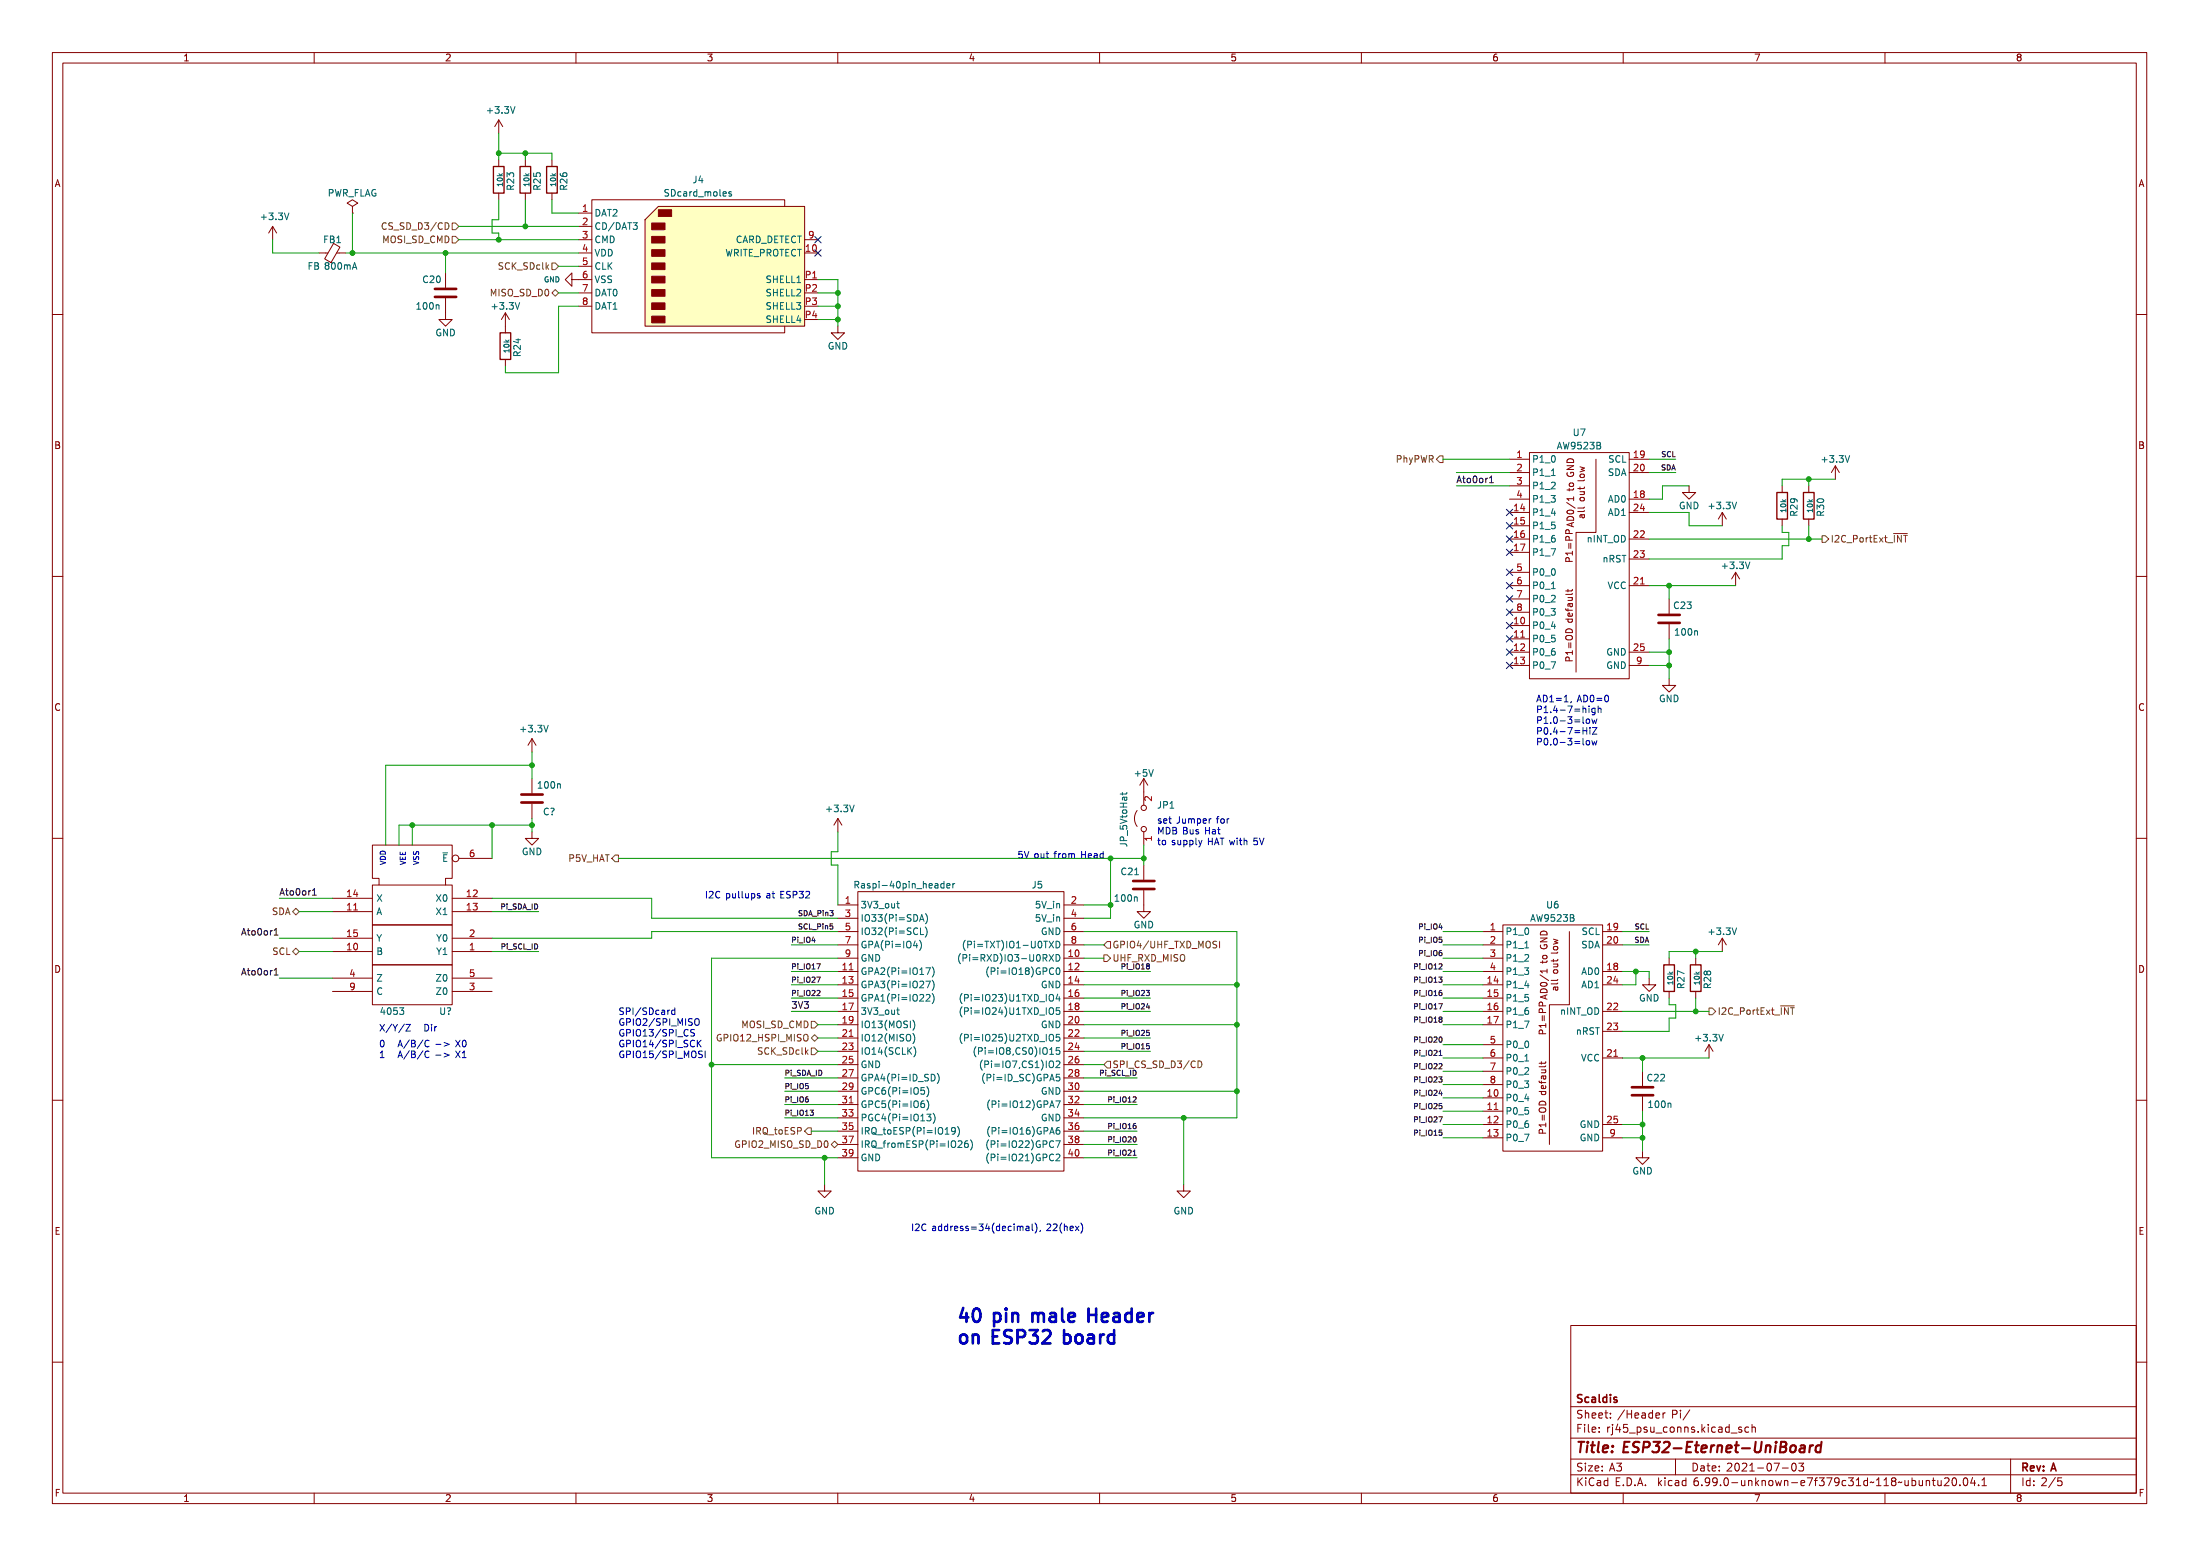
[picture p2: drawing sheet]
<svg xmlns="http://www.w3.org/2000/svg" width="420mm" height="297mm" viewBox="0 0 420 297" stroke-linecap="round" stroke-linejoin="round" font-family="sans-serif">
<g fill="none" stroke="#840000" stroke-width=".19">
<path d="M10 10h400v277h-400zM12 12h396v273h-396zM60 10v2M110 10v2M160 10v2M210 10v2M260 10v2M310 10v2M360 10v2M67.3 39.4l1-.6-1-.7-1 .7 1 .6v1.3M95.2 22.9v2.5M95.2 30.5v1.3"/>
<path d="M95.2 36.9v1.2M95.2 22.9l-.7 1.3M95.2 22.9l.8 1.3M100.3 30.5v1.3M100.3 36.9v1.2M105.4 30.5v1.3M105.4 36.9v1.2M149.9 39.4v-1.3h-36.9v25.4h36.9v-1.2M52.1 43.2l-.8 1.3M52.1 43.2v2.6M52.1 43.2l.7 1.3M61 48.3h1.6"/>
<path d="M63.7 46.5l1.2 .7-1.7 2.9-1.2-.7zM64.3 48.3h1.7M67.3 40.7h.1M85.1 56.9v4.1h1.3l-1.3 1.3-1.3-1.3h1.3M85.1 52.1v2.8M96.5 59.7v3.8M96.5 59.7l-.7 1.3M96.5 59.7l.8 1.3M109.2 53.4v-1.3l-1.3 1.3 1.3 1.2v-1.2h3.8M110.5 48.3h2.5M110.5 40.7h2.5M110.5 43.2h2.5"/>
<path d="M110.5 45.8h2.5M110.5 50.8h2.5M110.5 55.9h2.5M110.5 58.5h2.5M123.2 41.9l2.5-2.5h28v22.9h-30.5zM153.7 45.8h2.5M10 60h2M96.5 68.6v1.3M160 62.3v1.2h1.3l-1.3 1.3-1.3-1.3h1.3M408 60h2M288.3 90.2h3.8M288.3 87.7h3.8"/>
<path d="M288.3 97.8h3.8M288.3 95.3h3.8M288.3 92.7h3.8M292.1 86.4h19v43.2h-19zM299.2 95.9l1.6 1.1M299.3 88.9h1.2l-1.2 .7h1.2M299.3 98.8a.68 .68 0 0 1 .8-.2 .68 .68 0 0 1 .4 .7h-1.2zM299.3 87.8a.68 .68 0 0 1 .8-.2 .68 .68 0 0 1 .4 .7h-1.2zM299.3 90.2a.59 .59 0 0 0 .6 .8 .59 .59 0 0 0 .6-.8h-.5v.2M299.3 97.6a.75 .75 0 0 1 1.2 .2 .72 .72 0 0 1-1.2-.1zM299.7 93.2v.5M299.8 92.3h.6l.1 .1v.3l-.2 .2-.5-.1-.1-.2z"/>
<path d="M300.2 99.9v.6M300.5 99.7l-1.2 .5 1.2 .4M300.5 93.2l-.1 .3h-1.1M300.5 94.8v.8M300.5 95.2h-1.2l.3 .4M301.7 93v.4M301.7 93.9h.9M301.7 89.1l.9 .3-.6 .2 .6 .2-.9 .3M301.9 90.6h.6l.1 .1-.1 .3-.1 .2-.5-.1-.2-.2zM301.9 95h.6l.1 .2-.1 .3-.1 .1h-.5l-.2-.2zM302 98.3l.1 .4 .2 .2 .3-.2-.1-.4M302.5 93.9l.1 .1-.1 .3-.8 .1"/>
<path d="M302.6 98.3h-.8v.5M302.6 93l-.2 .3h-1.1M302.6 97.5l-.2 .2h-1.1M302.6 96.8l-.2 .2h-1.1M302.6 91.6l-.2 .2h-1.1M304.8 87.7v13.9h-3.8v26.7M311.1 90.2h3.9M311.1 87.7h3.9M311.1 97.8h3.9M311.1 95.3h3.9M322.6 92.7v1.3h-1.3l1.3 1.3 1.2-1.3h-1.2M328.9 97.8v2.6"/>
<path d="M328.9 97.8l.8 1.3M328.9 97.8l-.7 1.3M340.4 92.7v1.3M340.4 99.1v1.3M345.4 92.7v1.3M345.4 99.1v1.3M350.5 88.9l.8 1.3M350.5 88.9v2.6M350.5 88.9l-.7 1.3M10 110h2M288.3 119.4h3.8M288.3 100.4h3.8"/>
<path d="M288.3 102.9h3.8M288.3 105.4h3.8M288.3 111.8h3.8M288.3 109.3h3.8M288.3 114.3h3.8M288.3 116.9h3.8M299.4 112.5v.5M300.3 112.5l-.2 .3h-1.1M311.1 102.9h3.9M311.1 111.8h3.9M311.1 106.7h3.9M318.8 114.3v2.8"/>
<path d="M318.8 119.2v2.8M331.5 109.3l.7 1.2M331.5 109.3v2.5M331.5 109.3l-.8 1.2M408 110h2M288.3 122h3.8M288.3 124.5h3.8M288.3 127h3.8M299 125.7v.4h1.3M299.7 125.7v.4M311.1 124.5h3.9M311.1 127h3.9"/>
<path d="M318.8 129.6v1.2h-1.3l1.3 1.3 1.2-1.3h-1.2M101.6 158.8v1.3h1.3l-1.3 1.2-1.3-1.2h1.3M101.6 141l-.8 1.3M101.6 141v2.5M101.6 148.6v2.8M101.6 153.5v2.7M101.6 141l.8 1.3M160 156.2l-.7 1.3M160 156.2v2.6M160 156.2l.8 1.3M217.2 154.7a2.54 2.54 0 0 0 0 3.1M218.4 148.6v5.1"/>
<path d="M218.4 158.8v2.5M218.4 148.6l-.7 1.3M218.4 148.6l.8 1.3M10 160h2M63.5 174h7.6M63.5 171.5h7.6M63.5 179.1h7.6M71.1 176.6h15.3v7.6h-15.3zM71.1 168.9h15.3v7.7h-15.3zM72.4 168.9v-1.2h-1.3v-6.4h15.3v6.4h-1.3v1.2M86.4 174h7.6M86.4 171.5h7.6"/>
<path d="M86.4 179.1h7.6M87.6 163.9h6.4M160 177.8h3.9M160 172.8h3.9M160 175.3h3.9M163.8 170.2h39.4v53.4h-39.4zM203.2 177.8h3.8M203.2 172.8h3.8M203.2 175.3h3.8M218.4 170v4h1.3l-1.3 1.3-1.2-1.3h1.2M218.4 165.1v2.8M283.2 177.8h3.8"/>
<path d="M287 176.6h19.1v43.1h-19.1zM294.2 179.1h1.3l-1.3 .7h1.3M294.2 178a.68 .68 0 0 1 .8-.2 .68 .68 0 0 1 .5 .7h-1.3zM296.7 179.3l.8 .2-.6 .3 .6 .2-.8 .2M299.7 177.8v14h-3.8v26.7M306.1 177.8h3.8M328.9 179.1l.8 1.3M328.9 179.1v2.5M328.9 179.1l-.7 1.3M408 160h2M63.5 181.6h7.6M63.5 189.3h7.6"/>
<path d="M63.5 186.7h7.6M71.1 184.2h15.3v7.6h-15.3zM86.4 181.6h7.6M86.4 189.3h7.6M86.4 186.7h7.6M160 188h3.9M160 190.5h3.9M160 193.1h3.9M160 195.6h3.9M160 185.5h3.9M160 180.4h3.9M160 182.9h3.9"/>
<path d="M160 198.2h3.9M203.2 188h3.8M203.2 190.5h3.8M203.2 193.1h3.8M203.2 195.6h3.8M203.2 185.5h3.8M203.2 180.4h3.8M203.2 182.9h3.8M203.2 198.2h3.8M283.2 188h3.8M283.2 190.5h3.8M283.2 193.1h3.8"/>
<path d="M283.2 195.6h3.8M283.2 185.5h3.8M283.2 180.4h3.8M283.2 182.9h3.8M283.2 199.4h3.8M294.1 186.1l1.7 1.1M294.2 189a.68 .68 0 0 1 .8-.2 .68 .68 0 0 1 .5 .7h-1.3zM294.2 180.4a.59 .59 0 0 0 .6 .7 .59 .59 0 0 0 .6-.7l-.5-.1v.3M294.2 187.7a.75 .75 0 0 1 1.3 .3 .72 .72 0 0 1-1.3-.1zM294.6 183.4v.5M294.7 182.4h.6l.2 .2-.1 .3-.2 .1h-.5l-.1-.2zM295.1 190v.6"/>
<path d="M295.5 189.9l-1.3 .4 1.3 .5M295.5 183.4l-.2 .3h-1.1M295.5 185v.7M295.5 185.4h-1.3l.3 .3M296.7 183.1v.5M296.7 184h.8M296.8 180.7h.6l.1 .2v.3l-.2 .1h-.5l-.1-.2zM296.8 185.2h.6l.1 .2v.3l-.2 .1-.5-.1-.1-.2zM297 188.4v.4l.2 .2 .3-.2v-.4M297.4 184l.1 .2v.3l-.8 .1M297.5 188.4l-.8 .1v.5M297.5 183.1l-.2 .3h-1.1"/>
<path d="M297.5 187.6l-.2 .2h-1.1M297.5 187l-.2 .2h-1.1M297.5 181.8l-.2 .1h-1.1M306.1 188h3.8M306.1 193.1h3.8M306.1 185.5h3.8M306.1 180.4h3.8M306.1 196.9h3.8M315 186.7v1.3h-1.3l1.3 1.3 1.2-1.3h-1.2M318.8 182.9v1.3M318.8 189.3v1.2M323.8 182.9v1.3"/>
<path d="M323.8 189.3v1.2M326.4 199.4l.8 1.3M326.4 199.4v2.6M326.4 199.4l-.8 1.3M10 210h2M160 200.7h3.9M160 203.2h3.9M160 205.8h3.9M160 208.3h3.9M160 210.9h3.9M160 213.4h3.9M160 215.9h3.9"/>
<path d="M160 218.5h3.9M203.2 200.7h3.8M203.2 203.2h3.8M203.2 205.8h3.8M203.2 208.3h3.8M203.2 210.9h3.8M203.2 213.4h3.8M203.2 215.9h3.8M203.2 218.5h3.8M283.2 209.6h3.8M283.2 212.1h3.8M283.2 214.7h3.8"/>
<path d="M283.2 217.2h3.8M283.2 202h3.8M283.2 204.5h3.8M283.2 207h3.8M293.9 215.8v.5h1.3M294.4 202.7v.5M294.6 215.8v.5M295.2 202.7l-.2 .3h-1.1M306.1 214.7h3.8M306.1 217.2h3.8M306.1 202h3.8M313.7 219.7v1.3h-1.3l1.3 1.3 1.3-1.3h-1.3"/>
<path d="M313.7 204.5v2.8M313.7 209.3v2.8M408 210h2M157.5 226.1v1.3h1.2l-1.2 1.2-1.3-1.2h1.3M160 221h3.9M203.2 221h3.8M226.1 226.1v1.3h1.2l-1.2 1.2-1.3-1.2h1.3M300 253h108v32h-108zM10 260h2M300 278.5h108M300 274.5h108M300 268.5h108"/>
<path d="M308.7 279.3h1l-.5 .6M309.4 279.9l.3 .3v.3l-.3 .3M319.4 270l.7-.1 .2-.2-.1-.3-.2-.2h-.6v1.5M320 278.5v3M320.9 269.2v.2M320.9 269.7v1M322.7 269.1l-1.3 2M330.6 273.6h1.1M332.6 272.5l-.4-.1-.2 .2 .1 .2 .5 .2v.3h-.6M334 272.5l-.5-.1-.3 .3 .2 .6h.6M334.6 272.6l.2-.2 .4 .1v.9M334.6 271.9v1.5"/>
<path d="M342.4 279.4l.1-.1a.8 .8 0 0 1 .6 .8 .8 .8 0 0 1-.6 .7 .99 .99 0 0 1-.1-1.4zM343.5 279.3h1l-.5 .6 .4 .1v.7l-.2 .1-.7-.1M384 278.5v6.5M408 260h2M60 285v2M110 285v2M160 285v2M210 285v2M260 285v2M300 281.5h108M310 285v2M340.4 280.2h1.1"/>
<path d="M360 285v2M366.5 282.6l.1 .9 .3 .1 .3-.1M367.2 282.6v1M367.9 282.6v1M367.9 282.8l.2-.2 .3 .1 .1 .9M369 282.6h.6M369.2 282.1v1.3l.4 .2M370.1 282.6l.1 .9 .3 .1 .2-.1M370.7 282.6v1M371.4 282.3l.5-.2 .3 .2v.2l-.9 1.1h.9M373 282.2l.2-.1a.8 .8 0 0 1 .5 .8 .8 .8 0 0 1-.5 .7 1 1 0 0 1-.2-1.4zM374.3 283.5v.1"/>
<path d="M375.2 282.2l.1-.1a.8 .8 0 0 1 .5 .8 .8 .8 0 0 1-.5 .7 .99 .99 0 0 1-.1-1.4zM376.7 282l-.3 1.1h.9M377.1 282.6v1M377.9 283.5v.1M378.5 283.6h.9M378.5 282.5l.4-.4v1.5M392.5 282l-1.3 2M393.7 282.1h-.7v.7l.2-.1 .5 .1 .1 .2-.1 .5-.2 .1-.5-.1"/>
<circle cx="218.4" cy="158.3" r=".51"/>
<circle cx="218.4" cy="154.2" r=".51"/>
<circle cx="87" cy="163.9" r=".63"/>
</g>
<path d="M342.2 276a.5 .5 0 0 1 .8 .3l-.1 .6a.62 .62 0 0 1-.7 .3M343.9 276h.7v1.2M344.7 276.4l-.7 .1a.4 .4 0 0 0-.3 .3 .4 .4 0 0 0 .2 .4l.7-.1M345.7 275.9l-.2 1.3M346.3 275.9l-.4 .1-.2 .3M347.8 276a.66 .66 0 0 0-1 .3l-.1 .6 .2 .2h.7M347.9 275.2l-.3 2" fill="none" stroke="#840000" stroke-width=".4"/>
<g fill="none" stroke="#006464" stroke-width=".19">
<path d="M139.2 37l.5 .2v.2h-.4M139.2 36.7h.5M67.7 50.1l.4 1.3M120.9 42.5h.8l-.4 .5M121.6 43.1v.6M296.3 90.8h.7M296.3 112.4h.7M214.4 151.3v.5M215.2 151.3v.1M163.6 168.9l.4 .6M163.9 168.3h-.6v1.2M163.9 168.9h-.6"/>
<path d="M171.3 172.5h.4M171.5 173.3h.2M175.6 179.5a1.46 1.46 0 0 1 0 1.9M175.7 175.5h.6M175.8 178.4h.6M176 174.6l.5 1.3M176.7 177a1.46 1.46 0 0 1 0 1.9M176.8 174.4a1.46 1.46 0 0 1 0 2M180.8 169.3l.2 .2h.4M180.8 168.9l.2-.2 .4 .2v.1l-.6 .1M182 168.7v.8M182.3 168.7l-.3 .2"/>
<path d="M184.3 179.5a1.46 1.46 0 0 0 0 1.9M171.3 192.8h.4M171.5 193.6l.2 .1M174.3 194.7a1.46 1.46 0 0 1 0 2M174.3 197.3a1.46 1.46 0 0 1 0 1.9M174.5 180.5h.8M174.5 199.8a1.46 1.46 0 0 1 0 2M176.8 184.8h.9l-.6 1.2M176.8 187.3h.9l-.6 1.3M177.1 189.8l.4 .1 .1 .3-.8 .9h.8M178 184.6a1.46 1.46 0 0 1 0 1.9M178 187.1a1.46 1.46 0 0 1 0 2"/>
<path d="M178 189.7a1.46 1.46 0 0 1 0 1.9M183.4 182a1.46 1.46 0 0 0 0 2M183.7 192.2a1.46 1.46 0 0 0 0 1.9M183.7 189.7a1.46 1.46 0 0 0 0 1.9M183.7 197.3a1.46 1.46 0 0 0 0 1.9M183.9 182.9l.6-.1 .1-.2v-.3l-.7-.1v1.3M184.8 189.9l-.6-.1v1.3M184.8 192.4h-.6v1.3M184.8 197.5h-.6v1.2M184.8 190.4l-.6 .1M184.8 193h-.6M184.8 198.1h-.6"/>
<path d="M184.8 180.3h.6l.1-.2v-.3l-.7-.1v1.3M186.4 199.8a1.46 1.46 0 0 0 0 2M188.8 184.6a1.46 1.46 0 0 0 0 1.9M189.3 185.4h.5M189.8 184.8h-.5v1.2M291.2 181h.7M175.9 207.6h.6M176 208.1h.3l.3 .2-.1 .5-.5 .1M176.1 210.6h.2l.3 .3-.1 .4-.4 .1M176.2 210.2h.3M177 207.4a1.46 1.46 0 0 1 0 2M177 210a1.46 1.46 0 0 1 0 1.9"/>
<path d="M177 212.7h.8l-.4 .5 .3 .1 .1 .4-.2 .3h-.4M178.2 212.5a1.46 1.46 0 0 1 0 2M178.5 205.4v.6M179 204.9a1.46 1.46 0 0 1 0 1.9M182.5 215.8l-.3 .2h-.4l-.1-.2v-.3l.3-.3h.2l.3 .3a.84 .84 0 0 1-.4 1h-.3M182.9 215.1a1.46 1.46 0 0 1 0 1.9M182.9 219.1h.8M183.7 217.9v.4M184.8 217.8h-.4a.85 .85 0 0 0 0 1.3l.5-.2v-.4l-.2-.2h-.4l-.1 .2M185.4 217.6a1.46 1.46 0 0 1 0 1.9M186.9 200.7l.6-.1 .1-.2-.1-.3-.6-.1v1.3M187.6 202.4a1.46 1.46 0 0 0 0 1.9"/>
<path d="M188 204.9a1.46 1.46 0 0 0 0 1.9M188.7 202.6l-.6-.1v1.3M188.7 203.1l-.6 .1M188.8 217.6a1.46 1.46 0 0 0 0 1.9M189 210a1.46 1.46 0 0 0 0 1.9M189 215.1a1.46 1.46 0 0 0 0 1.9M189.3 218.4h.5M189.5 210.8h.5M189.5 215.9h.5M189.8 217.8h-.5v1.3M190 210.2h-.5v1.2M190 215.2h-.5v1.3"/>
<path d="M291.2 202.5h.7M188.8 220.1a1.46 1.46 0 0 0 0 2M189.3 221h.5M189.8 220.3h-.5v1.3"/>
</g>
<path d="M94.2 31.8h2.1v5.1h-2.1zM99.3 31.8h2v5.1h-2zM104.4 31.8h2v5.1h-2zM95.5 63.5h2v5.1h-2zM339.3 94h2.1v5.1h-2.1zM344.4 94h2.1v5.1h-2.1zM317.8 184.2h2v5.1h-2zM322.8 184.2h2.1v5.1h-2.1z" fill="none" stroke="#840000" stroke-width=".25"/>
<path d="M83.1 56.7h4M83.1 55.2h4M316.7 118.9h4.1M316.7 117.4h4.1M99.6 151.7h4M99.6 153.2h4M216.4 169.7h4.1M216.4 168.2h4.1M311.7 209.1h4M311.7 207.6h4" fill="none" stroke="#840000" stroke-width=".51"/>
<path d="M123.2 41.9l2.5-2.5h28v22.9h-30.5z" fill="#ffffc2" stroke="#ffffc2" stroke-width=".19"/>
<g fill="#840000" stroke="#840000" stroke-width=".19">
<path d="M124.5 60.4h2.5v1.2h-2.5z"/>
<path d="M124.5 57.8h2.5v1.3h-2.5z"/>
<path d="M124.5 55.3h2.5v1.3h-2.5z"/>
<path d="M124.5 52.7h2.5v1.3h-2.5z"/>
<path d="M124.5 50.2h2.5v1.3h-2.5z"/>
<path d="M124.5 47.7h2.5v1.2h-2.5z"/>
<path d="M124.5 45.1h2.5v1.3h-2.5z"/>
<path d="M124.5 42.6h2.5v1.3h-2.5z"/>
<path d="M125.7 40h2.6v1.3h-2.6z"/>
</g>
<g fill="none" stroke="#725600" stroke-width=".19">
<path d="M73.4 42.5a.68 .68 0 0 0-.4 .7 .68 .68 0 0 0 .4 .6M86.4 45.1h.6l.6 .7-.6 .6h-.6zM86.4 42.6h.6l.6 .6-.6 .7h-.6zM105.4 50.2h.6l.7 .6-.7 .7h-.6zM105.4 55.9l.6-.6 .7 .6-.7 .7zM275 87h.6v1.3h-.6l-.7-.6zM348 102.3h.6l.6 .6-.6 .6h-.6zM55.9 174l.6-.6 .6 .6-.6 .7zM117.5 163.2h.6v1.3h-.6l-.7-.6zM211.5 179.7h.6v1.3h-.6l-.7-.6zM232.9 179.7v1.3M55.9 181.6l.6-.6 .6 .6-.6 .7z"/>
<path d="M137 197.8v.6M154.9 195h.7l.6 .6-.6 .7h-.7zM154.9 198.2l.7-.7 .6 .7-.6 .6zM210.8 182.3h.7l.6 .6-.6 .7h-.7zM326.4 192.4h.6l.7 .7-.7 .6h-.6zM154.3 215.3h.6v1.3h-.6l-.6-.7zM154.9 200.1h.7l.6 .6-.6 .6h-.7zM158.7 218.5l.7-.7 .6 .7-.6 .6zM211.5 202.6h.6v1.3h-.6l-.7-.7zM228.8 202.5a.64 .64 0 0 1 .7 .7 .64 .64 0 0 1-.7 .6"/>
</g>
<path d="M284.5 92.1h.7M284.5 91.2l.3-.3v1.2M59.7 170.9h.7M59.7 170l.4-.4v1.3M156 186.5h.7l-.5 1M156 184h.7l-.5 1M156 190.1h.6M156.6 189.2v.3M154.7 211.9h.6l-.3 .4M155.3 212.4v.4" fill="none" stroke="#0f0f0f" stroke-width=".19"/>
<g fill="none" stroke="#0000c2" stroke-width=".19">
<path d="M302.3 139.5h.7M303 137.3h.3l.3 .2v.4l-.3 .2-.3-.1-.1-.1zM303 138.9v1.3M303.5 135.2v.8M303.7 138.9v.1M303.7 139.3v.9M304 137.3l.3 .8 .2-.6 .2 .6 .3-.8M304.1 138.9h.9l-.9 1.3h.9M304.6 135.2v1l-.2 .3-.3-.1M304.6 135.3l-.3-.1-.3 .2 .1 .6h.5M305 133.3h.9M305 133.7h.9"/>
<path d="M305.2 135.3l.2-.1 .3 .1 .1 .7M305.2 134.8v1.2M306.6 132.8l.2-.1a.68 .68 0 0 1 .4 .7 .68 .68 0 0 1-.4 .6l-.3-.5zM232.5 158.4h.5M232.7 157.9v1.1l.3 .2M233.3 156.4l.3-.1 .2 .2v.4l-.2 .3-.3-.1-.2-.2zM234.4 156.3v.9M234.7 156.3l-.3 .2M240.1 160h-.6l-.1 .6 .2-.1h.5l.1 .2-.1 .4-.2 .2-.5-.2M240.5 160l.5 1.3 .4-1.3M303 141.4h.3l.3 .2v.4l-.3 .2h-.3l-.1-.2zM304 141.4l.3 .8 .2-.6 .2 .6 .3-.8"/>
<path d="M152 170.2l.2 .2-.1 .3-.1 .1M152.6 170.2h.8l-.4 .4 .4 .2v.5l-.2 .1-.6-.1M153.9 170.3l.5-.1 .2 .3-.8 .9h.8M209 163h.5v.8M209.5 163.3h-.4l-.2 .2 .2 .3 .4-.1M210.7 163h-.4l-.2 .2 .1 .5h.5M210.7 162.5v1.3M77.5 195.6h.9l-.9 1.2h.9M81.1 195.6a.64 .64 0 0 1 .8 .6 .64 .64 0 0 1-.8 .6zM82.4 195.6v.1M82.4 196v.8M83 196v.8"/>
<path d="M83.4 196l-.4 .2M84.8 199l1 .4-1 .3M87 198.6l.9 1.2M87.9 198.6l-.9 1.2M88.4 198.7l.2-.1a.68 .68 0 0 1 .4 .6 .68 .68 0 0 1-.4 .6l-.3-.4zM127.8 192.8h.1M128.9 192.9l-.4-.1-.2 .3 .1 .5h.5M128.9 192.4v1.3M132 196.6v.4l.5 .2 .1 .3-.2 .3-.5-.1M132.9 194.5h.1a.43 .43 0 0 1 .5 .4v.4a.42 .42 0 0 1-.2 .4 .42 .42 0 0 1-.4 0M133.2 198.6v1.2M133.3 199.1l.6 .7"/>
<path d="M133.9 198.6l-.7 .7M84.8 201.1l1 .3-1 .4M87 200.6l.9 1.3M87.9 200.6l-.9 1.3M88.3 201.9h.7M88.3 201l.4-.4v1.3M133.7 201.2l.3 .2 .1 .3-.2 .2h-.3M133.7 200.6l.4 .1M134.7 200.6v1.3M201.2 233.7h.4l.3 .3-.8 .9h.8M202.8 233.5a1.46 1.46 0 0 0 0 1.9M203.3 233.7v1.2"/>
<path d="M203.3 234.2l.2-.1h.3v.8M204.4 234.5l.6-.1-.1-.3h-.4l-.1 .2v.6h.5M205.4 234.1l.7 .8M206.1 234.1l-.7 .8M206.4 233.5a1.46 1.46 0 0 1 0 1.9"/>
</g>
<path d="M212.8 253.9v2.6M212.8 254.9l-.7-.1-.5 .4v.8l.2 .3 .3 .2 .7-.2M217.2 251.5l1.2-.2-.1-.5-.7-.2-.4 .4v1l.1 .2 .3 .1 .7-.1M219.5 250.6v1.7M220.2 250.6a.65 .65 0 0 0-.7 .5" fill="none" stroke="#0000c2" stroke-width=".51"/>
<g fill="none" stroke="#009600" stroke-width=".19">
<path d="M95.2 25.4v5.1M95.2 38.1v3.8h-1.2v2.6h1.2v1.3M95.2 29.2h10.2v1.3M100.3 29.2v1.3M100.3 38.1v5.1M105.4 38.1v2.6h5.1M52.1 45.8v2.5h8.9M66 48.3h44.5M67.3 40.7v7.6M85.1 48.3v3.8M87.6 45.8h22.9M87.6 43.2h22.9"/>
<path d="M106.7 55.9h3.8M106.7 50.8h3.8M110.5 58.5h-3.8v12.7h-10.2v-1.3M156.2 53.4h3.8v8.9M156.2 58.5h3.8M156.2 55.9h3.8M156.2 61h3.8M275.6 87.7h12.7M278.1 90.2h10.2M278.1 92.7h10.2M315 90.2h5M315 87.7h5"/>
<path d="M315 97.8h7.6v2.6h6.3M322.6 92.7h-5.1v2.6h-2.5M345.4 91.5v1.2M350.5 91.5h-10.1v1.2M315 102.9h33M315 111.8h16.5M318.8 111.8v2.5M340.4 100.4v1.2h1.2v2.6h-1.2v2.5h-25.4M345.4 100.4v2.5M315 127h3.8M315 124.5h3.8M318.8 122v7.6"/>
<path d="M78.7 157.5v3.8M94 157.5v6.4M101.6 143.5v5.1M101.6 156.2v2.6M101.6 157.5h-25.4v3.8M101.6 146.1h-27.9v15.2M160 158.8v3.8h-1.3v2.5h1.3v7.7M53.3 171.5h10.2M53.3 179.1h10.2M57.1 174h6.4M94 171.5h30.5v3.8h35.5M94 174h8.9"/>
<path d="M118.1 163.9h100.3M160 177.8h-35.5v1.3h-30.5M207 172.8h5.1M207 177.8h29.2v35.6h-29.2M212.1 163.9v11.4h-5.1M218.4 161.3v3.8M275.6 177.8h7.6M309.9 177.8h5.1M53.3 186.7h10.2M57.1 181.6h6.4M94 181.6h8.9M151.1 185.5h8.9"/>
<path d="M151.1 188h8.9M151.1 180.4h8.9M151.1 193.1h8.9M151.1 190.5h8.9M156.2 195.6h3.8M156.2 198.2h3.8M160 182.9h-24.1v38.1h24.1M207 185.5h12.7M207 188h29.2M207 180.4h3.8M207 182.9h3.8M207 195.6h29.2"/>
<path d="M207 193.1h12.7M207 190.5h12.7M207 198.2h12.7M275.6 185.5h7.6M275.6 188h7.6M275.6 180.4h7.6M275.6 182.9h7.6M275.6 195.6h7.6M275.6 193.1h7.6M275.6 199.4h7.6M275.6 190.5h7.6M309.9 185.5h5.1v1.2"/>
<path d="M309.9 180.4h5.1M309.9 193.1h16.5M312.4 185.5v2.5h-2.5M318.8 190.5v1.3h1.2v2.5h-1.2v2.6h-8.9M323.8 181.6v1.3M323.8 190.5v2.6M328.9 181.6h-10.1v1.3M135.9 203.2h24.1M149.9 208.3h10.1M149.9 205.8h10.1M149.9 210.9h10.1M149.9 213.4h10.1"/>
<path d="M154.9 215.9h5.1M156.2 200.7h3.8M207 203.2h3.8M207 208.3h29.2M207 205.8h10.2M207 215.9h10.2M207 210.9h10.2M207 200.7h12.7M207 218.5h10.2M226.1 213.4v12.7M275.6 217.2h7.6M275.6 214.7h7.6"/>
<path d="M275.6 202h7.6M275.6 212.1h7.6M275.6 207h7.6M275.6 209.6h7.6M275.6 204.5h7.6M309.9 217.2h3.8M309.9 214.7h3.8M309.9 202h16.5M313.7 202v2.5M313.7 212.1v7.6M157.5 221v5.1M207 221h10.2"/>
</g>
<g fill="none" stroke="#000084" stroke-width=".19">
<path d="M155.6 45.1l1.2 1.3M155.6 47.7l1.2 1.2M156.8 45.1l-1.2 1.3M156.8 47.7l-1.2 1.2M287.7 99.8l1.2 1.2M287.7 97.2l1.2 1.2M288.9 99.8l-1.2 1.2M288.9 97.2l-1.2 1.2M287.7 113.7l1.2 1.2M287.7 108.6l1.2 1.3M287.7 116.3l1.2 1.2M287.7 102.3l1.2 1.2"/>
<path d="M287.7 104.8l1.2 1.3M287.7 118.8l1.2 1.2M287.7 111.2l1.2 1.2M288.9 113.7l-1.2 1.2M288.9 108.6l-1.2 1.3M288.9 116.3l-1.2 1.2M288.9 102.3l-1.2 1.2M288.9 104.8l-1.2 1.3M288.9 118.8l-1.2 1.2M288.9 111.2l-1.2 1.2M287.7 121.3l1.2 1.3M287.7 123.9l1.2 1.2"/>
<path d="M287.7 126.4l1.2 1.2M288.9 121.3l-1.2 1.3M288.9 123.9l-1.2 1.2M288.9 126.4l-1.2 1.2"/>
</g>
<g fill="#009600" stroke="#009600" stroke-width=".19">
<circle cx="160" cy="58.5" r=".46"/>
<circle cx="160" cy="61" r=".46"/>
<circle cx="160" cy="55.9" r=".46"/>
<circle cx="101.6" cy="157.5" r=".46"/>
<circle cx="101.6" cy="146.1" r=".46"/>
<circle cx="218.4" cy="163.9" r=".46"/>
<circle cx="212.1" cy="172.8" r=".46"/>
<circle cx="236.2" cy="188" r=".46"/>
<circle cx="212.1" cy="163.9" r=".46"/>
<circle cx="100.3" cy="43.2" r=".46"/>
<circle cx="100.3" cy="29.2" r=".46"/>
<circle cx="95.2" cy="29.2" r=".46"/>
<circle cx="67.3" cy="48.3" r=".46"/>
<circle cx="85.1" cy="48.3" r=".46"/>
<circle cx="95.2" cy="45.8" r=".46"/>
<circle cx="236.2" cy="208.3" r=".46"/>
<circle cx="236.2" cy="195.6" r=".46"/>
<circle cx="226.1" cy="213.4" r=".46"/>
<circle cx="157.5" cy="221" r=".46"/>
<circle cx="135.9" cy="203.2" r=".46"/>
<circle cx="94" cy="157.5" r=".46"/>
<circle cx="78.7" cy="157.5" r=".46"/>
<circle cx="345.4" cy="102.9" r=".46"/>
<circle cx="345.4" cy="91.5" r=".46"/>
<circle cx="323.8" cy="193.1" r=".46"/>
<circle cx="323.8" cy="181.6" r=".46"/>
<circle cx="312.4" cy="185.5" r=".46"/>
<circle cx="318.8" cy="127" r=".46"/>
<circle cx="318.8" cy="124.5" r=".46"/>
<circle cx="313.7" cy="214.7" r=".46"/>
<circle cx="313.7" cy="217.2" r=".46"/>
<circle cx="313.7" cy="202" r=".46"/>
<circle cx="318.8" cy="111.8" r=".46"/>
</g>
<g font-size="3.5" fill="#0000c2">
<text x="182.9" y="252.5">40 pin male Header</text>
<text x="182.9" y="256.6">on ESP32 board</text>
</g>
<text font-size="2.8" fill="#840000" x="301" y="277.3">Title: ESP32-Eternet-UniBoard</text>
<g font-size="2.1" fill="#840000">
<text x="301" y="267.8">Scaldis</text>
<text x="301" y="273.5">File: rj45_psu_conns.kicad_sch</text>
<text x="301" y="270.8">Sheet: /Header Pi/</text>
<text x="301" y="280.9">Size: A3</text>
<text x="323" y="280.9">Date: 2021-07-03</text>
<text x="386" y="280.9">Rev: A</text>
<text x="301" y="283.7">KiCad E.D.A. kicad 6.99.0-unknown-e7f379c31d~118~ubuntu20.04.1</text>
<text x="386" y="283.7">Id: 2/5</text>
</g>
<g font-size="1.8" fill="#840000">
<text x="35" y="11.7">1</text>
<text x="85" y="11.7">2</text>
<text x="135" y="11.7">3</text>
<text x="185" y="11.7">4</text>
<text x="235" y="11.7">5</text>
<text x="285" y="11.7">6</text>
<text x="335" y="11.7">7</text>
<text x="385" y="11.7">8</text>
<text x="10.3" y="35.7">A</text>
<text x="408.3" y="35.7">A</text>
<text x="10.3" y="85.7">B</text>
<text x="408.3" y="85.7">B</text>
<text x="300.4" y="107" transform="rotate(-90 300.4 107)">P1=PP</text>
<text x="300.4" y="125.5" transform="rotate(-90 300.4 125.5)">P1=OD default</text>
<text x="10.3" y="135.7">C</text>
<text x="408.3" y="135.7">C</text>
<text x="10.3" y="185.7">D</text>
<text x="408.3" y="185.7">D</text>
<text x="295.3" y="197.1" transform="rotate(-90 295.3 197.1)">P1=PP</text>
<text x="295.3" y="215.7" transform="rotate(-90 295.3 215.7)">P1=OD default</text>
<text x="10.4" y="235.7">E</text>
<text x="408.4" y="235.7">E</text>
<text x="10.4" y="285.7">F</text>
<text x="35" y="286.7">1</text>
<text x="85" y="286.7">2</text>
<text x="135" y="286.7">3</text>
<text x="185" y="286.7">4</text>
<text x="235" y="286.7">5</text>
<text x="285" y="286.7">6</text>
<text x="335" y="286.7">7</text>
<text x="385" y="286.7">8</text>
<text x="408.4" y="285.7">F</text>
</g>
<g font-size="1.8" fill="#006464">
<text x="93.3" y="21.7">+3.3V</text>
<text x="132.4" y="35">J4</text>
<text x="50.1" y="42">+3.3V</text>
<text x="62.3" y="37.5">PWR_FLAG</text>
<text x="98.2" y="36.2" transform="rotate(-90 98.2 36.2)">R23</text>
<text x="103.3" y="36.2" transform="rotate(-90 103.3 36.2)">R25</text>
<text x="108.3" y="36.2" transform="rotate(-90 108.3 36.2)">R26</text>
<text x="113.5" y="41.3">DAT2</text>
<text x="127.2" y="37.5">SDcard_moles</text>
<text x="61.8" y="46.4">FB1</text>
<text x="113.5" y="43.9">CD/DAT3</text>
<text x="113.5" y="46.4">CMD</text>
<text x="140" y="46.4">CARD_DETECT</text>
<text x="59.2" y="51.5">FB 800mA</text>
<text x="113.5" y="48.9">VDD</text>
<text x="113.5" y="51.5">CLK</text>
<text x="138" y="48.9">WRITE_PROTECT</text>
<text x="79.7" y="59.1">100n</text>
<text x="80.9" y="54">C20</text>
<text x="94.2" y="59.1">+3.3V</text>
<text x="113.5" y="54">VSS</text>
<text x="113.5" y="56.6">DAT0</text>
<text x="113.5" y="59.1">DAT1</text>
<text x="146.4" y="54">SHELL1</text>
<text x="146.4" y="56.6">SHELL2</text>
<text x="146.4" y="59.1">SHELL3</text>
<text x="83.1" y="64.2">GND</text>
<text x="146.4" y="61.6">SHELL4</text>
<text x="99.4" y="68" transform="rotate(-90 99.4 68)">R24</text>
<text x="158.1" y="66.7">GND</text>
<text x="300.5" y="83.2">U7</text>
<text x="292.6" y="88.3">P1_0</text>
<text x="297.5" y="85.8">AW9523B</text>
<text x="307.1" y="88.3">SCL</text>
<text x="348.2" y="88.3">+3.3V</text>
<text x="292.6" y="90.8">P1_1</text>
<text x="292.6" y="93.4">P1_2</text>
<text x="292.6" y="95.9">P1_3</text>
<text x="306.9" y="90.8">SDA</text>
<text x="307.1" y="95.9">AD0</text>
<text x="292.6" y="98.5">P1_4</text>
<text x="292.6" y="101">P1_5</text>
<text x="307.1" y="98.5">AD1</text>
<text x="320.6" y="97.2">GND</text>
<text x="326.6" y="97.2">+3.3V</text>
<text x="343.3" y="98.4" transform="rotate(-90 343.3 98.4)">R29</text>
<text x="348.4" y="98.4" transform="rotate(-90 348.4 98.4)">R30</text>
<text x="292.6" y="103.5">P1_6</text>
<text x="292.6" y="106.1">P1_7</text>
<text x="303.1" y="103.5">nINT_OD</text>
<text x="306" y="107.4">nRST</text>
<text x="292.6" y="109.9">P0_0</text>
<text x="292.6" y="112.4">P0_1</text>
<text x="306.9" y="112.4">VCC</text>
<text x="329.1" y="108.6">+3.3V</text>
<text x="292.6" y="115">P0_2</text>
<text x="292.6" y="117.5">P0_3</text>
<text x="319.8" y="116.2">C23</text>
<text x="292.6" y="120.1">P0_4</text>
<text x="292.6" y="122.6">P0_5</text>
<text x="292.6" y="125.1">P0_6</text>
<text x="306.7" y="125.1">GND</text>
<text x="320.1" y="121.3">100n</text>
<text x="292.6" y="127.7">P0_7</text>
<text x="306.7" y="127.7">GND</text>
<text x="316.8" y="134">GND</text>
<text x="99.6" y="139.8">+3.3V</text>
<text x="216.8" y="148.2">+5V</text>
<text x="102.9" y="150.5">100n</text>
<text x="103.7" y="155.6">C?</text>
<text x="158.1" y="155">+3.3V</text>
<text x="221.1" y="154.3">JP1</text>
<text x="215.3" y="161.4" transform="rotate(-90 215.3 161.4)">JP_5VtoHat</text>
<text x="83" y="164.5">~{E}</text>
<text x="99.6" y="163.2">GND</text>
<text x="214.2" y="167">C21</text>
<text x="71.9" y="172.1">X</text>
<text x="83.4" y="172.1">X0</text>
<text x="164.3" y="169.6">Raspi-40pin_header</text>
<text x="164.4" y="173.4">3V3_out</text>
<text x="197.1" y="169.6">J5</text>
<text x="197.9" y="173.4">5V_in</text>
<text x="213.1" y="172.1">100n</text>
<text x="295.4" y="173.4">U6</text>
<text x="71.9" y="174.7">A</text>
<text x="71.9" y="179.7">Y</text>
<text x="83.4" y="174.7">X1</text>
<text x="83.4" y="179.7">Y0</text>
<text x="164.4" y="175.9">IO33(Pi=SDA)</text>
<text x="164.4" y="178.5">IO32(Pi=SCL)</text>
<text x="197.9" y="175.9">5V_in</text>
<text x="198.7" y="178.5">GND</text>
<text x="216.5" y="177.2">GND</text>
<text x="287.5" y="178.5">P1_0</text>
<text x="292.5" y="175.9">AW9523B</text>
<text x="302" y="178.5">SCL</text>
<text x="326.6" y="178.5">+3.3V</text>
<text x="71.9" y="182.3">B</text>
<text x="83.4" y="182.3">Y1</text>
<text x="164.4" y="181">GPA(Pi=IO4)</text>
<text x="164.4" y="183.6">GND</text>
<text x="185.6" y="183.6">(Pi=RXD)IO3-U0RXD</text>
<text x="186.2" y="181">(Pi=TXT)IO1-U0TXD</text>
<text x="287.5" y="181">P1_1</text>
<text x="287.5" y="183.6">P1_2</text>
<text x="301.8" y="181">SDA</text>
<text x="71.9" y="187.4">Z</text>
<text x="71.9" y="189.9">C</text>
<text x="83.5" y="189.9">Z0</text>
<text x="83.5" y="187.4">Z0</text>
<text x="164.4" y="186.1">GPA2(Pi=IO17)</text>
<text x="164.4" y="188.6">GPA3(Pi=IO27)</text>
<text x="164.4" y="191.2">GPA1(Pi=IO22)</text>
<text x="185.3" y="191.2">(Pi=IO23)U1TXD_IO4</text>
<text x="190.1" y="186.1">(Pi=IO18)GPC0</text>
<text x="198.7" y="188.6">GND</text>
<text x="287.5" y="188.6">P1_4</text>
<text x="287.5" y="191.2">P1_5</text>
<text x="287.5" y="186.1">P1_3</text>
<text x="302" y="186.1">AD0</text>
<text x="302" y="188.6">AD1</text>
<text x="313" y="191.2">GND</text>
<text x="321.7" y="188.6" transform="rotate(-90 321.7 188.6)">R27</text>
<text x="326.8" y="188.6" transform="rotate(-90 326.8 188.6)">R28</text>
<text x="73" y="193.7">4053</text>
<text x="83.9" y="193.7">U?</text>
<text x="164.4" y="193.7">3V3_out</text>
<text x="164.4" y="196.3">IO13(MOSI)</text>
<text x="185.3" y="193.7">(Pi=IO24)U1TXD_IO5</text>
<text x="198.7" y="196.3">GND</text>
<text x="287.5" y="193.7">P1_6</text>
<text x="287.5" y="196.3">P1_7</text>
<text x="298" y="193.7">nINT_OD</text>
<text x="300.9" y="197.5">nRST</text>
<text x="164.4" y="198.8">IO12(MISO)</text>
<text x="164.4" y="201.3">IO14(SCLK)</text>
<text x="164.4" y="203.9">GND</text>
<text x="185.3" y="198.8">(Pi=IO25)U2TXD_IO5</text>
<text x="188.2" y="201.3">(Pi=IO8,CS0)IO15</text>
<text x="189.1" y="203.9">(Pi=IO7,CS1)IO2</text>
<text x="287.5" y="200.1">P0_0</text>
<text x="287.5" y="202.6">P0_1</text>
<text x="301.8" y="202.6">VCC</text>
<text x="324.1" y="198.8">+3.3V</text>
<text x="164.4" y="206.4">GPA4(Pi=ID_SD)</text>
<text x="164.4" y="209">GPC6(Pi=IO5)</text>
<text x="188.8" y="206.4">(Pi=ID_SC)GPA5</text>
<text x="198.7" y="209">GND</text>
<text x="287.5" y="205.1">P0_2</text>
<text x="287.5" y="207.7">P0_3</text>
<text x="314.7" y="206.4">C22</text>
<text x="164.4" y="211.5">GPC5(Pi=IO6)</text>
<text x="164.4" y="214">PGC4(Pi=IO13)</text>
<text x="190.1" y="211.5">(Pi=IO12)GPA7</text>
<text x="198.7" y="214">GND</text>
<text x="287.5" y="210.2">P0_4</text>
<text x="287.5" y="212.8">P0_5</text>
<text x="287.5" y="215.3">P0_6</text>
<text x="301.6" y="215.3">GND</text>
<text x="315" y="211.5">100n</text>
<text x="164.4" y="216.6">IRQ_toESP(Pi=IO19)</text>
<text x="164.4" y="219.1">IRQ_fromESP(Pi=IO26)</text>
<text x="164.4" y="221.7">GND</text>
<text x="190.1" y="216.6">(Pi=IO16)GPA6</text>
<text x="190.1" y="219.1">(Pi=IO22)GPC7</text>
<text x="190.1" y="221.7">(Pi=IO21)GPC2</text>
<text x="287.5" y="217.8">P0_7</text>
<text x="301.6" y="217.8">GND</text>
<text x="311.7" y="224.2">GND</text>
<text x="155.5" y="231.8">GND</text>
<text x="224.1" y="231.8">GND</text>
</g>
<g font-size="1.8" fill="#a90000">
<text x="111.3" y="40.4">1</text>
<text x="111.3" y="43">2</text>
<text x="111.3" y="45.5">3</text>
<text x="154.4" y="45.5">9</text>
<text x="111.3" y="48">4</text>
<text x="111.3" y="50.6">5</text>
<text x="111.3" y="53.1">6</text>
<text x="153.9" y="53.1">P1</text>
<text x="154" y="48">10</text>
<text x="111.3" y="55.7">7</text>
<text x="111.3" y="58.2">8</text>
<text x="153.9" y="55.7">P2</text>
<text x="153.9" y="58.2">P3</text>
<text x="153.9" y="60.7">P4</text>
<text x="289.7" y="87.4">1</text>
<text x="289.7" y="90">2</text>
<text x="312.1" y="87.4">19</text>
<text x="312.1" y="90">20</text>
<text x="289.7" y="92.5">3</text>
<text x="289.7" y="95">4</text>
<text x="312.1" y="95">18</text>
<text x="289.2" y="97.6">14</text>
<text x="289.2" y="100.1">15</text>
<text x="312.1" y="97.6">24</text>
<text x="289.2" y="102.7">16</text>
<text x="289.2" y="105.2">17</text>
<text x="312.1" y="102.7">22</text>
<text x="312.1" y="106.5">23</text>
<text x="289.7" y="109">5</text>
<text x="289.7" y="111.5">6</text>
<text x="312.1" y="111.5">21</text>
<text x="289.2" y="119.2">10</text>
<text x="289.7" y="114.1">7</text>
<text x="289.7" y="116.6">8</text>
<text x="289.2" y="121.7">11</text>
<text x="289.2" y="124.2">12</text>
<text x="312.1" y="124.2">25</text>
<text x="289.2" y="126.8">13</text>
<text x="312.6" y="126.8">9</text>
<text x="220" y="152.9" transform="rotate(-90 220 152.9)">2</text>
<text x="220" y="160.5" transform="rotate(-90 220 160.5)">1</text>
<text x="89.7" y="163.6">6</text>
<text x="66.3" y="173.8">11</text>
<text x="66.3" y="171.2">14</text>
<text x="89.2" y="171.2">12</text>
<text x="89.2" y="173.8">13</text>
<text x="161.4" y="172.5">1</text>
<text x="204.6" y="172.5">2</text>
<text x="66.3" y="178.9">15</text>
<text x="89.7" y="178.9">2</text>
<text x="161.4" y="175">3</text>
<text x="161.4" y="177.6">5</text>
<text x="204.6" y="175">4</text>
<text x="204.6" y="177.6">6</text>
<text x="284.6" y="177.6">1</text>
<text x="307" y="177.6">19</text>
<text x="66.3" y="181.4">10</text>
<text x="89.7" y="181.4">1</text>
<text x="161" y="185.2">11</text>
<text x="161.4" y="180.1">7</text>
<text x="161.4" y="182.7">9</text>
<text x="204.1" y="182.7">10</text>
<text x="204.1" y="185.2">12</text>
<text x="204.6" y="180.1">8</text>
<text x="284.6" y="180.1">2</text>
<text x="284.6" y="182.7">3</text>
<text x="284.6" y="185.2">4</text>
<text x="307" y="185.2">18</text>
<text x="307" y="180.1">20</text>
<text x="66.8" y="186.5">4</text>
<text x="66.8" y="189">9</text>
<text x="89.7" y="189">3</text>
<text x="89.7" y="186.5">5</text>
<text x="161" y="187.7">13</text>
<text x="161" y="190.3">15</text>
<text x="204.1" y="187.7">14</text>
<text x="204.1" y="190.3">16</text>
<text x="284.1" y="187.7">14</text>
<text x="284.1" y="190.3">15</text>
<text x="307" y="187.7">24</text>
<text x="161" y="192.8">17</text>
<text x="161" y="195.4">19</text>
<text x="161" y="197.9">21</text>
<text x="204.1" y="192.8">18</text>
<text x="204.1" y="195.4">20</text>
<text x="204.1" y="197.9">22</text>
<text x="284.1" y="192.8">16</text>
<text x="284.1" y="195.4">17</text>
<text x="307" y="192.8">22</text>
<text x="307" y="196.6">23</text>
<text x="161" y="200.4">23</text>
<text x="161" y="203">25</text>
<text x="204.1" y="200.4">24</text>
<text x="204.1" y="203">26</text>
<text x="284.6" y="199.2">5</text>
<text x="284.6" y="201.7">6</text>
<text x="307" y="201.7">21</text>
<text x="161" y="205.5">27</text>
<text x="161" y="208.1">29</text>
<text x="204.1" y="205.5">28</text>
<text x="204.1" y="208.1">30</text>
<text x="284.1" y="209.3">10</text>
<text x="284.6" y="204.3">7</text>
<text x="284.6" y="206.8">8</text>
<text x="161" y="210.6">31</text>
<text x="161" y="213.1">33</text>
<text x="161" y="215.7">35</text>
<text x="204.1" y="210.6">32</text>
<text x="204.1" y="213.1">34</text>
<text x="204.1" y="215.7">36</text>
<text x="284.1" y="211.9">11</text>
<text x="284.1" y="214.4">12</text>
<text x="307" y="214.4">25</text>
<text x="161" y="218.2">37</text>
<text x="161" y="220.8">39</text>
<text x="204.1" y="218.2">38</text>
<text x="204.1" y="220.8">40</text>
<text x="284.1" y="217">13</text>
<text x="307.5" y="217">9</text>
</g>
<g font-size="1.8" fill="#725600">
<text x="73" y="46.4">MOSI_SD_CMD</text>
<text x="73.8" y="43.9">CS_SD_D3/CD</text>
<text x="95.4" y="51.5">SCK_SDclk</text>
<text x="93.8" y="56.6">MISO_SD_D0</text>
<text x="266.6" y="88.3">PhyPWR</text>
<text x="349.6" y="103.5">I2C_PortExt_~{INT}</text>
<text x="108.5" y="164.5">P5V_HAT</text>
<text x="51.8" y="174.7">SDA</text>
<text x="52" y="182.3">SCL</text>
<text x="212.5" y="183.6">UHF_RXD_MISO</text>
<text x="212.5" y="181">GPIO4/UHF_TXD_MOSI</text>
<text x="141.6" y="196.3">MOSI_SD_CMD</text>
<text x="328" y="193.7">I2C_PortExt_~{INT}</text>
<text x="137.6" y="198.8">GPIO12_HSPI_MISO</text>
<text x="144.9" y="201.3">SCK_SDclk</text>
<text x="212.5" y="203.9">SPI_CS_SD_D3/CD</text>
<text x="140.8" y="219.1">GPIO2_MISO_SD_D0</text>
<text x="144" y="216.6">IRQ_toESP</text>
</g>
<g font-size="1.8" fill="#0f0f0f">
<text x="278.1" y="92.2">Ato0or1</text>
<text x="53.3" y="170.9">Ato0or1</text>
<text x="46.7" y="178.6">Ato0or1</text>
<text x="46.7" y="186.2">Ato0or1</text>
<text x="151.1" y="192.5">3V3</text>
</g>
<g font-size="1.8" fill="#0000c2">
<text x="293.4" y="134">AD1=1, AD0=0</text>
<text x="293.4" y="136.1">P1.4-7=high</text>
<text x="293.4" y="138.2">P1.0-3=low</text>
<text x="293.4" y="140.2">P0.4-7=HiZ</text>
<text x="293.4" y="142.3">P0.0-3=low</text>
<text x="221" y="157.2">set Jumper for</text>
<text x="221" y="159.3">MDB Bus Hat</text>
<text x="221" y="161.3">to supply HAT with 5V</text>
<text x="194.3" y="163.9">5V out from Head</text>
<text x="134.6" y="171.5">I2C pullups at ESP32</text>
<text x="72.4" y="196.9">X/Y/Z</text>
<text x="118.1" y="193.7">SPI/SDcard</text>
<text x="118.1" y="195.8">GPIO2/SPI_MISO</text>
<text x="118.1" y="197.9">GPIO13/SPI_CS</text>
<text x="72.4" y="199.9">0</text>
<text x="72.4" y="202">1</text>
<text x="74.8" y="199.9">A/B/C -&gt; X0</text>
<text x="74.8" y="202">A/B/C -&gt; X1</text>
<text x="118.1" y="199.9">GPIO14/SPI_SCK</text>
<text x="118.1" y="202">GPIO15/SPI_MOSI</text>
<text x="174" y="235">I2C address=34(decimal), 22(hex)</text>
</g>
<g font-size="1.4" fill="#006464">
<text x="96" y="35.5" transform="rotate(-90 96 35.5)">10k</text>
<text x="101.1" y="35.5" transform="rotate(-90 101.1 35.5)">10k</text>
<text x="106.2" y="35.5" transform="rotate(-90 106.2 35.5)">10k</text>
<text x="103.9" y="53.9">GND</text>
<text x="97.3" y="67.2" transform="rotate(-90 97.3 67.2)">10k</text>
<text x="341.1" y="97.7" transform="rotate(-90 341.1 97.7)">10k</text>
<text x="346.2" y="97.7" transform="rotate(-90 346.2 97.7)">10k</text>
<text x="319.5" y="187.9" transform="rotate(-90 319.5 187.9)">10k</text>
<text x="324.6" y="187.9" transform="rotate(-90 324.6 187.9)">10k</text>
</g>
<g font-size="1.4" fill="#0f0f0f">
<text x="317.1" y="89.8">SDA</text>
<text x="317.3" y="87.2">SCL</text>
<text x="95.7" y="173.6">Pi_SDA_ID</text>
<text x="151.1" y="180">Pi_IO4</text>
<text x="152.4" y="177.4">SCL_Pin5</text>
<text x="152.4" y="174.9">SDA_Pin3</text>
<text x="271.3" y="180">Pi_IO5</text>
<text x="271.3" y="177.4">Pi_IO4</text>
<text x="312" y="180">SDA</text>
<text x="312.2" y="177.4">SCL</text>
<text x="95.8" y="181.2">Pi_SCL_ID</text>
<text x="151.1" y="185">Pi_IO17</text>
<text x="214.6" y="185">Pi_IO18</text>
<text x="270.5" y="185">Pi_IO12</text>
<text x="271.3" y="182.5">Pi_IO6</text>
<text x="151.1" y="187.6">Pi_IO27</text>
<text x="151.1" y="190.1">Pi_IO22</text>
<text x="214.6" y="190.1">Pi_IO23</text>
<text x="270.5" y="187.6">Pi_IO13</text>
<text x="270.5" y="190.1">Pi_IO16</text>
<text x="214.6" y="197.7">Pi_IO25</text>
<text x="214.6" y="192.7">Pi_IO24</text>
<text x="270.5" y="195.2">Pi_IO18</text>
<text x="270.5" y="192.7">Pi_IO17</text>
<text x="214.6" y="200.3">Pi_IO15</text>
<text x="270.5" y="201.5">Pi_IO21</text>
<text x="270.5" y="199">Pi_IO20</text>
<text x="149.9" y="205.4">Pi_SDA_ID</text>
<text x="149.9" y="207.9">Pi_IO5</text>
<text x="210.1" y="205.4">Pi_SCL_ID</text>
<text x="270.5" y="204.1">Pi_IO22</text>
<text x="270.5" y="206.6">Pi_IO23</text>
<text x="270.5" y="209.2">Pi_IO24</text>
<text x="149.9" y="210.4">Pi_IO6</text>
<text x="149.9" y="213">Pi_IO13</text>
<text x="212.1" y="215.5">Pi_IO16</text>
<text x="212.1" y="210.4">Pi_IO12</text>
<text x="270.5" y="214.2">Pi_IO27</text>
<text x="270.5" y="211.7">Pi_IO25</text>
<text x="212.1" y="218.1">Pi_IO20</text>
<text x="212.1" y="220.6">Pi_IO21</text>
<text x="270.5" y="216.8">Pi_IO15</text>
</g>
<g font-size="1.4" fill="#0000c2">
<text x="73.7" y="165.1" transform="rotate(-90 73.7 165.1)">VDD</text>
<text x="77.5" y="165.1" transform="rotate(-90 77.5 165.1)">VEE</text>
<text x="80" y="165.1" transform="rotate(-90 80 165.1)">VSS</text>
</g>
</svg>
